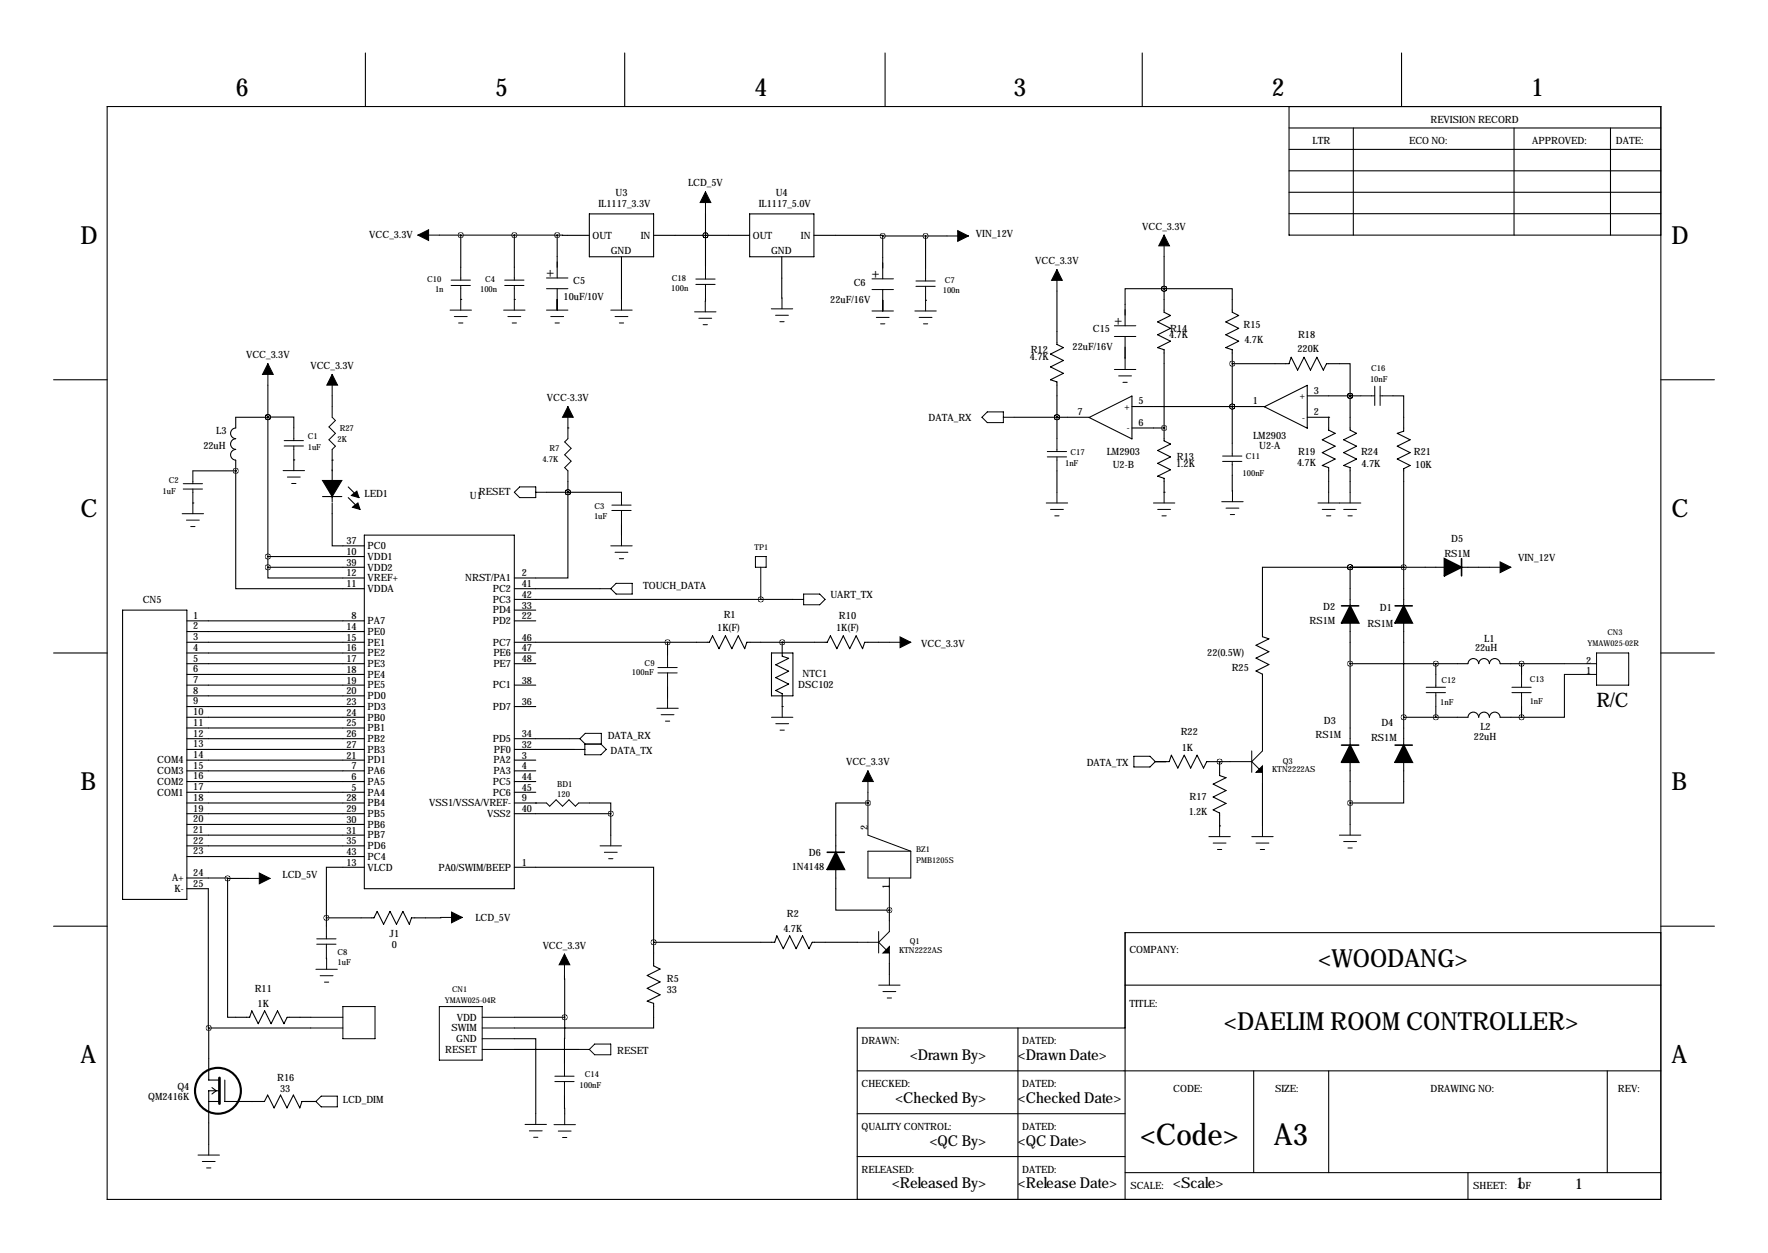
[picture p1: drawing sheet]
<svg xmlns="http://www.w3.org/2000/svg" width="419mm" height="297mm" viewBox="0 0 419 297" stroke-linecap="round" stroke-linejoin="round" font-family="sans-serif">
<g fill="none" stroke="#000" stroke-width=".25">
<path d="M86.6 12.6v12.7M148.1 12.6v12.7M209.8 12.6v12.7M270.8 12.6v12.7M332.2 12.6v12.7M25.4 25.3h368.3v259h-368.3zM305.6 30.3h88.1M305.6 35.4h88.1M305.6 25.3v30.4h88.1M320.8 30.3v25.4M358.9 30.3v25.4M381.8 30.3v25.4"/>
<path d="M104.1 55.7h28M109.2 55.7v7.7M121.9 55.7v7.7M132.1 55.7l7.6 .1M132.1 55.7v10.2M139.7 50.7h15.2v10.2h-15.2zM154.9 55.8h22.8M167.2 55.8h.1M167.2 50.6v12.5M177.7 50.7h15.2v10.2h-15.2zM192.9 55.8h16.3v.1M209.2 55.9v10.2"/>
<path d="M209.2 55.9h15.3M219.4 55.9v7.7M305.6 40.5h88.1M305.6 45.6h88.1M305.6 50.7h88.1M109.2 71h.1M121.9 71h.1M132.1 68.4v5.1M147.3 60.9v10.1M167.2 70.7v.7M185.3 60.9l.1 9.8M209.2 68.6v5.1"/>
<path d="M219.4 71.2h.1M250.5 69v12.6l1.6 .8-3.1 1.5 3.1 1.6-3.1 1.5 3.1 1.5-3.1 1.5 1.5 .5v13.5M266.7 79.8v5.3M275.9 68.4h16.2v5.6l1.5 .8-3 1.5 3 1.5-3 1.6 3 1.5-3 1.5 1.5 .5v22.2M275.9 68.4h.1M275.9 68.4h-9.2v8.8M275.9 60.8v13.2l1.6 .8-3.1 1.5 3.1 1.5-3.1 1.6 3.1 1.5-3.1 1.5 1.5 .5v21.6l1.6 .8-3.1 1.5 3.1 1.5-3.1 1.5 3.1 1.6-3.1 1.5 1.5 .5v3.3M12.7 90h12.7M63.5 98.9h-7.6v2.6a1.27 1.27 0 0 0-1.2 1.2 1.27 1.27 0 0 0 1.2 1.3 1.27 1.27 0 0 0-1.2 1.3 1.27 1.27 0 0 0 1.2 1.2 1.27 1.27 0 0 0-1.2 1.3 1.27 1.27 0 0 0 1.2 1.3v2.5M63.5 98.9h6.1v2.5M63.5 91.3v43.2M78.7 93.8v2.6"/>
<path d="M240.4 98.9h17.8M250.5 98.9h.1M258.2 99l10.1-5.1v10.1zM268.3 96.4h31.4M292.1 86.2h13.5l.5-1.5 1.5 3 1.5-3 1.5 3 1.6-3 1.5 3 .8-1.5h5.5v7.6M292.1 86.2h.1M292.1 96.4h.1M299.7 96.4l10.2-5.1v10.2zM309.9 98.9h5.1M309.9 93.8h12.7M315 98.9h.1M315 98.9v3.1l1.5 .7-3.1 1.6 3.1 1.5-3.1 1.5 3.1 1.5-3.1 1.5 1.6 .6v5.8"/>
<path d="M320 93.8h.1M320 93.8v8.2l1.6 .7-3.1 1.6 3.1 1.5-3.1 1.5 3.1 1.5-3.1 1.5 1.5 .6v5.8M330.2 93.8h2.5v8.4l-1.5 .5 3.1 1.6-3.1 1.5 3.1 1.5-3.1 1.5 3.1 1.5-1.6 .8v23.4h-12.7M393.7 90h12.7M45.7 119.2h.1M45.7 111.6h10.2M55.9 111.6v28h30.5M55.9 111.6h.1M69.6 109h.1M76.5 117.7h4.5M78.7 119.2v10.2h7.7M78.7 109.1h.1"/>
<path d="M78.7 109.1v9.9M82.5 115.4l2.6 2.6M82.5 118l2.6 2.5M129.5 116.7h17.8M134.6 101.5h.1M134.6 116.7h.1M134.6 116.7v20.3h-12.7M134.6 114.2v2.5M250.5 111.6v5.1M268.3 101.5h7.6M275.9 116.7h.1M275.9 101.5h.1"/>
<path d="M292.1 112.7l.1 3.7M63.5 134.5v2.5h22.9M63.5 131.9h22.9M63.5 134.5h22.9M86.4 126.9h35.5v83.8h-35.5zM121.9 139.6h20.3M147.3 124.3v2.6M320 134.5h.1M320 134.5h-20.7v16.4l1.5 .5-3.1 1.6 3.1 1.5-3.1 1.5 3.1 1.5-3.1 1.6 1.6 .7v15.7M320 134.5h22.4M320 134.5v9.1M332.7 134.5v9.1"/>
<path d="M346.5 134.5h6.6M12.7 154.8h12.7M29.1 144.6h15.2v68.6h-15.2zM44.3 154.8h42.1M44.3 147.2h42.1M44.3 149.7h42.1M44.3 152.3h42.1M44.3 157.3h42.1M44.3 159.9h42.1M121.9 154.8h5.1M121.9 147.2h5.1M121.9 152.3h46.2l.8-1.6 1.5 3.1 1.6-3.1 1.5 3.1 1.5-3.1 1.5 3.1 .5-1.5h19.1l.7-1.6 1.6 3.1 1.5-3.1 1.5 3.1 1.5-3.1 1.6 3.1 .5-1.5h5.8"/>
<path d="M121.9 157.3h5.1M121.9 142.1h66.1M121.9 144.6h5.1M158.2 152.3v2.9M180.3 142.1h.1M182.9 154.8h5.1v10.2h-5.1zM185.4 152.3h.1M185.4 152.3v3.3l1.5 .5-3 1.5 3 1.5-3 1.5 3 1.6-3 1.5 1.5 .8v3M320 157.3h28a1.27 1.27 0 0 1 1.3-1.2 1.27 1.27 0 0 1 1.2 1.2 1.27 1.27 0 0 1 1.3-1.2 1.27 1.27 0 0 1 1.3 1.2 1.27 1.27 0 0 1 1.2-1.2 1.27 1.27 0 0 1 1.3 1.2h15.2M320 147.7v28.9M332.7 147.7v28.9M340.4 157.3v2.6"/>
<path d="M360.7 157.3v2.6M370.8 159.9v10.1h-10.1M393.7 154.8h12.7M44.3 162.4h42.1M44.3 165h42.1M44.3 167.5h42.1M44.3 170h42.1M44.3 175.1h42.1M44.3 177.7h42.1M44.3 172.6h42.1M121.9 162.4h5.1M121.9 167.5h5.1"/>
<path d="M121.9 175.1h13M121.9 177.7h14.2M158.2 162.8v2.6M185.4 167.5h.1M332.7 170h15.3a1.27 1.27 0 0 1 1.3-1.2 1.27 1.27 0 0 1 1.2 1.2 1.27 1.27 0 0 1 1.3-1.2 1.27 1.27 0 0 1 1.3 1.2 1.27 1.27 0 0 1 1.2-1.2 1.27 1.27 0 0 1 1.3 1.2h5.1M340.4 167.5v2.5M360.7 167.5v2.5M44.3 180.2h42.1M44.3 182.7h42.1M44.3 187.8h42.1M44.3 185.3h42.1M44.3 190.4h42.1"/>
<path d="M44.3 192.9h42.1M44.3 198h42.1M44.3 195.4h42.1M121.9 180.2h5.1M121.9 182.7h5.1M121.9 187.8h5.1M121.9 185.3h5.1M121.9 190.4h5.1M121.9 192.9h22.9M127 190.4h.1M139.7 190.4h5.1v2.5M144.8 192.9v5.1"/>
<path d="M205.7 190.4h.1M205.7 190.4h-7.6v11.6M205.7 187.8v2.6M273.9 180.6h3.3l.5-1.6 1.5 3.1 1.5-3.1 1.5 3.1 1.6-3.1 1.5 3.1 .8-1.5h5.5M289.1 195.8h.1M289.1 180.6h.1M289.1 180.6v3.3l1.5 .5-3 1.5 3 1.5-3 1.5 3 1.6-3 1.5 1.5 .7v3.1M299.3 185.6v10.2M320 180.7v14.7M332.7 180.7v9.7h-12.7M12.7 219.6h12.7M44.3 208.1l9.6 .1"/>
<path d="M44.3 210.7h5.1l.1 33M44.3 203.1h42.1M44.3 200.5h42.1M53.9 208.2v33h5.3l.5-1.6 1.5 3.1 1.5-3.1 1.6 3.1 1.5-3.1 1.5 3.1 .8-1.5h5.6M53.9 208.2h5M77.4 217.6v1.9M86.4 205.6h-9v12M104.5 217.5l-7 .1-.5 1.5-1.5-3-1.5 3-1.5-3-1.6 3-1.5-3-.8 1.5h-11.2M121.9 205.6h33v17.8M198.1 206.1v9.7h12.7M210.8 215.8h.1M210.8 215.8v2.5"/>
<path d="M393.7 219.6h12.7M77.4 227.1v.1M133.8 231.3l.1 9.9M154.9 223.4v5.6l1.6 .7-3.1 1.6 3.1 1.5-3.1 1.5 3.1 1.5-3.1 1.5 1.5 .6v5.8h-33M154.9 223.4h28.7l.5-1.5 1.6 3 1.5-3 1.5 3 1.5-3 1.6 3 .7-1.5h10.7M210.8 228.5v2.5M266.7 233.5h127M393.7 221.1h-127v63.2M49.5 253.5h.1M49.5 243.7v12.3h2.5M49.5 243.7h24.2M50.2 257.8l1.1 .8-1.1 .7"/>
<path d="M52 258.6h-2.5v12.7M53.3 256v5.1h9.4l.7-1.5 1.6 3 1.5-3 1.5 3 1.5-3 1.6 3 .5-1.5h3.3M121.9 246.2h5.1v17.8M121.9 241.2h12M121.9 248.8h15.3M133.8 259.7l.1 4.4M133.9 241.2l-.1 10.9M203.2 253.9h190.5M241.3 243.7v40.6M266.7 243.7h-63.5v40.6M297.2 253.9v24.1M315 253.9v24.1"/>
<path d="M381 253.9v24.1M49.5 261.1h2.5M59.6 261.1h.1M203.2 264h63.5M203.2 274.2h63.5M266.7 278h127M348 278v6.3"/>
</g>
<g fill="none" stroke="#000" stroke-width=".24">
<path d="M99.1 55.7h5M167.2 45.5v5.1M224.5 55.9h5.1M275.9 55.7v5.1M106.7 73.5h5.1M106.9 67.7h4.6M106.9 66.4h4.6M107.7 75h3M108.7 76.6h1M109.2 63.4v3M109.2 67.7v5.8M119.4 73.5h5.1"/>
<path d="M119.6 67.7h4.6M119.6 66.4h4.6M120.4 75h3M121.4 76.6h1M121.9 63.4v3M121.9 67.7v5.8M129.5 65.9h5.1M129.5 68.4h5.1M129.5 73.5h5.1M130.6 75h3M131.6 76.6h1M132.1 71v2.5"/>
<path d="M144.8 73.5h5.1M145.8 75h3M146.8 76.6h1M147.3 71v2.5M164.6 73.9h5.1M164.9 67.4h4.6M164.9 66.2h4.6M165.7 75.4h3M166.7 77h1M167.2 71.4v2.5M167.2 63.1v3.1M167.2 67.4v3.3"/>
<path d="M182.8 73.2h5.1M183.8 74.7h3.1M184.9 76.3h1M185.4 70.7v2.5M206.7 66.1h5.1M206.7 68.6h5.1M206.7 73.7h5.1M207.7 75.2h3.1M208.7 76.8h1.1M209.2 71.2v2.5M216.9 73.7h5M217.1 67.9h4.6"/>
<path d="M217.1 66.6h4.6M217.9 75.2h3M218.9 76.8h1M219.4 63.6v3M219.4 67.9v5.8M250.5 63.9v5.1M264.2 77.2h5M264.2 79.8h5M63.5 86.2v5.1M78.7 96.4v2.5l.8 .8-1.5 1.5 1.5 1.5-1.5 1.6 1.5 1.5-.8 .7v2.6M78.7 88.8v5M134.6 96.4v7.6l-.7 .8 1.5 1.5-1.5 1.5 1.5 1.5-1.5 1.6 .7 .7v2.6"/>
<path d="M232.8 98.9l1.2-1.3h3.8v2.6h-3.8zM237.8 98.9h2.6M264.2 87.6h5M265.2 89.1h3M266.2 90.6h1M266.7 85.1v2.5M322.6 93.8h3.3M325.9 91.6v4.5M327.2 93.8h3M327.2 91.6v4.5M43.4 115.9h4.6M43.4 114.7h4.6"/>
<path d="M45.7 111.6v3.1M45.7 115.9v5.9M67.1 111.6h5.1M67.4 105.7h4.5M67.4 104.5h4.5M68.1 113.1h3.1M69.1 114.6h1.1M69.6 101.4v3.1M69.6 105.7v5.9M121.9 116.7l1.3-1.3h3.8v2.6h-3.8zM127 116.7h2.5M145 119.7h4.6"/>
<path d="M147.3 116.7v3M248 119.2h5.1M248.3 108.3h4.5M248.3 107h4.5M250.5 104v3M250.5 108.3v3.3M250.5 116.7v2.5M273.4 119.2h5.1M275.9 116.7v2.5M289.6 118.9h5.1M289.8 109.4h4.6M289.8 108.1h4.6"/>
<path d="M292.1 105.1v3M292.1 109.4v3.3M292.2 116.4v2.5M312.4 119.2h10.2M315 116.7v2.5M320 116.7v2.5M43.2 121.8h5.1M44.2 123.3h3M45.2 124.8h1M142.2 139.6h2.6M144.8 129.4h5.1M145 121h4.6"/>
<path d="M145.8 130.9h3M146 138.3h3.9v2.5h-3.9l-1.2-1.2zM146.8 132.4h1M147.3 121v3.3M147.3 126.9v2.5M179.1 131.9h2.5v2.6h-2.5zM180.3 134.5v7.6M249 120.8h3.1M250 122.3h1.1M274.4 120.8h3.1M275.4 122.3h1.1M290.6 120.5h3.1"/>
<path d="M291.6 122h1.1M313.4 120.8h3.1M314.5 122.3h1M318.5 120.8h3.1M319.5 122.3h1M353.1 134.5h5M156 159.5h4.5M156 158.3h4.5M158.2 155.2v3.1M158.2 159.5v3.3M188 142.1h2.5M190.5 140.8h3.8l1.3 1.3-1.3 1.3h-3.8z"/>
<path d="M210.8 152.3h5.1M340.4 159.9v3M360.7 159.9v3M370.8 159.9h7.7M370.8 157.3h7.7M378.5 154.8h7.6v7.6h-7.6zM134.9 175.1h2.6M136.1 177.7h2.5M137.5 175.1l1.2-1.3h3.8v2.6h-3.9v2.5h3.8l1.3-1.2-1.3-1.3M137.5 175.1l1.2 1.3M155.7 167.9h5.1M156.7 169.4h3.1"/>
<path d="M157.7 171h1M158.2 165.4v2.5M182.9 170h5.1M183.9 171.6h3M184.9 173.1h1M185.4 167.5v2.5M268.8 179.3h3.8l1.3 1.3-1.3 1.2h-3.8zM296.7 178v5.1M299.3 175.5v2.5l-2.6 2.6M338.1 164.2h4.5M338.1 162.9h4.5M340.4 164.2v3.3"/>
<path d="M358.4 164.2h4.6M358.4 162.9h4.6M360.7 164.2v3.3M127 190.4h2.5l.8 .7 1.5-1.5 1.5 1.5 1.6-1.5 1.5 1.5 .8-.7h2.5M144.8 198v2.5M205.7 182.7v5.1M205.7 190.4v7.6l10.2 3.8M273.9 180.6h2.5M286.6 198.3h5M287.6 199.9h3M289.1 195.8v2.5M291.6 180.6h5.1"/>
<path d="M296.7 180.6l1.8 1.7M296.7 198.3h5.1M297.7 199.9h3.1M299.3 183.1v2.5M299.3 195.8v2.5M317.5 198h5.1M318.5 199.5h3.1M320 195.4v2.6M58.9 208.2h5.1M77.4 219.5v3.1M104.5 217.5h5.1M142.2 200.5h5.1"/>
<path d="M143.3 202h3M144.3 203.6h1M205.7 201.8h10.2v6.3h-10.2zM210.8 208.1v7.7M210.8 218.3v2.5l-2.5 2.6M288.6 201.4h1M298.8 201.4h1M319.5 201h1M74.9 229.8h5.1M75.1 223.8h4.6M75.1 222.6h4.6M75.9 231.3h3"/>
<path d="M76.9 232.8h1M77.4 223.8v3.3M77.4 227.2v2.6M81.3 238.6h7.6v7.6h-7.6zM104.1 238.6h10.2v12.7h-10.2zM133.8 226.2v5.1M203.2 223.4h5.1M208.3 223.4l1.8 1.8M208.3 220.8v5.1M208.3 233.5h5.1M209.3 235.1h3M210.3 236.6h1"/>
<path d="M210.8 225.9v2.6M210.8 231v2.5M73.7 243.7h7.6M73.7 241.2h7.6M114.3 246.2h7.6M114.3 243.7h7.6M114.3 241.2h7.6M114.3 248.8h7.6M131.5 256.4h4.6M131.5 255.1h4.6M133.8 252.1v3M133.8 256.4v3.3"/>
<path d="M137.2 248.8h2.5M139.7 248.8l1.3-1.3h3.8v2.5h-3.8zM46.9 273.8h5.1M48 275.3h3M49 276.9h1M49.5 271.3v2.5M72.3 261.1h2.6M74.9 261.1l1.2-1.2h3.9v2.5h-3.9zM124.5 266.6h5M125.5 268.1h3M126.5 269.6h1M127 264v2.6"/>
<path d="M131.3 266.6h5.1M132.3 268.1h3.1M133.3 269.7h1.1M133.9 264.1v2.5"/>
</g>
<path d="M76.5 113.9h2.2v3.8zM78.7 113.9h2.3l-2.3 3.8zM83.3 117.5l1.3-1.1 .5 1.6zM83.6 120.3l1.2-1.1 .5 1.6z" fill="#000" stroke="#000" stroke-width=".25"/>
<g fill="#000" stroke="#000" stroke-width=".24">
<path d="M99.1 55.7l2.5-1.2v2.5zM167.2 45.5l1.3 2.5h-2.5zM227 54.7l2.6 1.2-2.6 1.3zM275.9 55.7l1.3 2.6h-2.5zM250.5 63.9l1.3 2.6h-2.5zM63.5 86.2l1.3 2.6h-2.6zM78.7 88.8l1.3 2.5h-2.5zM134.6 96.4l1.3 2.5h-2.6zM355.6 133.2l2.5 1.3-2.5 1.2zM213.4 151l2.5 1.3-2.5 1.2zM205.7 182.7l1.3 2.6h-2.5zM298.5 182.3l.8-.7v1.5h-1.6z"/>
<path d="M61.5 207l2.5 1.2-2.5 1.3zM107 216.2l2.6 1.3-2.6 1.3zM133.8 226.2l1.3 2.5h-2.6zM210.8 224.4v1.5h-1.5z"/>
</g>
<path d="M342.4 132.4l4.1 2.1-4.1 2zM320 143.6l2.1 4.1h-4.1zM332.7 143.6l2.1 4.1h-4.1zM320 176.6l2.1 4.1h-4.1zM332.7 176.6l2.1 4.1h-4.1zM198.1 202l2.1 4.1h-4.1z" fill="#000" stroke="#000" stroke-width=".38"/>
<path d="M346.5 132.4v4.1M318 143.6h4.1M330.7 143.6h4.1M318 176.6h4.1M330.7 176.6h4.1M196.1 202h4.1" fill="none" stroke="#000" stroke-width=".38"/>
<circle cx="51.7" cy="258.6" r="5.4" fill="none" stroke="#000" stroke-width=".51"/>
<path d="M52 255.5v6.1" fill="none" stroke="#000" stroke-width=".63"/>
<path d="M109.2 55.7a.05 .05 0 0 0 .1 0 .05 .05 0 0 0-.1 0zM320 93.8a.05 .05 0 0 0 .1 0 .05 .05 0 0 0-.1 0zM320 93.8a.05 .05 0 0 0 .1 0 .05 .05 0 0 0-.1 0zM275.9 101.5a.05 .05 0 0 0 .1 0 .05 .05 0 0 0-.1 0zM250.5 98.9a.05 .05 0 0 0 .1 0 .05 .05 0 0 0-.1 0zM134.6 116.7a.05 .05 0 0 0 .1 0 .05 .05 0 0 0-.1 0zM250.5 98.9a.05 .05 0 0 0 .1 0 .05 .05 0 0 0-.1 0zM121.9 55.7a.05 .05 0 0 0 .1 0 .05 .05 0 0 0-.1 0zM132 55.7a.05 .05 0 0 0 .1 0 .05 .05 0 0 0-.1 0zM332.7 170a.05 .05 0 0 0 .1 0 .05 .05 0 0 0-.1 0zM340.3 157.3a.05 .05 0 0 0 .1 0 .05 .05 0 0 0-.1 0zM340.3 170a.05 .05 0 0 0 .1 0 .05 .05 0 0 0-.1 0zM360.6 157.3a.05 .05 0 0 0 .1 0 .05 .05 0 0 0-.1 0zM360.6 170a.05 .05 0 0 0 .1 0 .05 .05 0 0 0-.1 0zM332.7 134.5a.05 .05 0 0 0 .1 0 .05 .05 0 0 0-.1 0zM320 134.5a.05 .05 0 0 0 .1 0 .05 .05 0 0 0-.1 0zM320 157.3a.05 .05 0 0 0 .1 0 .05 .05 0 0 0-.1 0zM320 190.4a.05 .05 0 0 0 .1 0 .05 .05 0 0 0-.1 0zM320 134.5a.05 .05 0 0 0 .1 0 .05 .05 0 0 0-.1 0zM275.9 68.4a.05 .05 0 0 0 .1 0 .05 .05 0 0 0-.1 0zM144.7 192.9a.05 .05 0 0 0 .1 0 .05 .05 0 0 0-.1 0zM134.6 116.7a.05 .05 0 0 0 .1 0 .05 .05 0 0 0-.1 0zM158.2 152.3a.05 .05 0 0 0 .1 0 .05 .05 0 0 0-.1 0zM185.4 152.3a.05 .05 0 0 0 .1 0 .05 .05 0 0 0-.1 0zM275.9 68.4a.05 .05 0 0 0 .1 0 .05 .05 0 0 0-.1 0zM53.9 208.2a.05 .05 0 0 0 .1 0 .05 .05 0 0 0-.1 0zM219.4 55.9a.05 .05 0 0 0 .1 0 .05 .05 0 0 0-.1 0zM209.2 55.9a.05 .05 0 0 0 .1 0 .05 .05 0 0 0-.1 0zM167.2 55.8a.05 .05 0 0 0 .1 0 .05 .05 0 0 0-.1 0zM167.2 55.8a.05 .05 0 0 0 .1 0 .05 .05 0 0 0-.1 0zM77.3 217.6a.05 .05 0 0 0 .1 0 .05 .05 0 0 0-.1 0zM205.7 190.4a.05 .05 0 0 0 .1 0 .05 .05 0 0 0-.1 0zM210.8 215.8a.05 .05 0 0 0 .1 0 .05 .05 0 0 0-.1 0zM133.8 241.2a.05 .05 0 0 0 .1 0 .05 .05 0 0 0-.1 0zM154.9 223.4a.05 .05 0 0 0 .1 0 .05 .05 0 0 0-.1 0zM180.3 142.1a.05 .05 0 0 0 .1 0 .05 .05 0 0 0-.1 0zM55.8 111.6a.05 .05 0 0 0 .1 0 .05 .05 0 0 0-.1 0zM49.4 243.7a.05 .05 0 0 0 .1 0 .05 .05 0 0 0-.1 0z" fill="#000" stroke="#000" stroke-width="1.3"/>
<g font-size="7.1">
<text x="270.3" y="271.5">&lt;Code&gt;</text>
<text x="302" y="271.5">A3</text>
</g>
<g font-size="5.9">
<text x="55.9" y="22.7">6</text>
<text x="117.3" y="22.7">5</text>
<text x="178.8" y="22.7">4</text>
<text x="240.3" y="22.7">3</text>
<text x="301.5" y="22.7">2</text>
<text x="363" y="22.7">1</text>
<text x="19" y="57.8">D</text>
<text x="396.2" y="57.8">D</text>
<text x="19" y="122.5">C</text>
<text x="396.2" y="122.5">C</text>
<text x="19" y="187.3">B</text>
<text x="396.2" y="187.3">B</text>
<text x="312.5" y="229.2">&lt;WOODANG&gt;</text>
<text x="290.2" y="244.3">&lt;DAELIM ROOM CONTROLLER&gt;</text>
<text x="19" y="252.1">A</text>
<text x="396.2" y="252.1">A</text>
</g>
<text font-size="4.7" x="378.5" y="167.5">R/C</text>
<g font-size="3.6">
<text x="129.5" y="65.6">+</text>
<text x="206.7" y="65.8">+</text>
<text x="264.2" y="77">+</text>
<text x="215.7" y="251.2">&lt;Drawn By&gt;</text>
<text x="241.3" y="251.2">&lt;Drawn Date&gt;</text>
<text x="212.3" y="261.4">&lt;Checked By&gt;</text>
<text x="241.3" y="261.4">&lt;Checked Date&gt;</text>
<text x="220.4" y="271.6">&lt;QC By&gt;</text>
<text x="241.3" y="271.6">&lt;QC Date&gt;</text>
<text x="211.5" y="281.7">&lt;Released By&gt;</text>
<text x="241.3" y="281.7">&lt;Release Date&gt;</text>
<text x="278.1" y="281.7">&lt;Scale&gt;</text>
<text x="359.4" y="281.7">1</text>
<text x="373.4" y="281.8">1</text>
</g>
<g font-size="2.4">
<text x="339.1" y="29.1">REVISION RECORD</text>
<text x="311.1" y="34.1">LTR</text>
<text x="334" y="34.1">ECO NO:</text>
<text x="363.2" y="34.1">APPROVED:</text>
<text x="383" y="34.1">DATE:</text>
<text x="145.9" y="46.4">U3</text>
<text x="163.1" y="44.2">LCD_5V</text>
<text x="183.9" y="46.4">U4</text>
<text x="141.8" y="49.1">IL1117_3.3V</text>
<text x="179.8" y="49.1">IL1117_5.0V</text>
<text x="87.5" y="56.5">VCC_3.3V</text>
<text x="140.5" y="56.6">OUT</text>
<text x="151.9" y="56.6">IN</text>
<text x="178.5" y="56.6">OUT</text>
<text x="189.9" y="56.6">IN</text>
<text x="231.3" y="56.2">VIN_12V</text>
<text x="270.8" y="54.5">VCC_3.3V</text>
<text x="144.8" y="60.1">GND</text>
<text x="182.8" y="60.1">GND</text>
<text x="245.4" y="62.6">VCC_3.3V</text>
<text x="133.6" y="71">10uF/10V</text>
<text x="135.9" y="67.4">C5</text>
<text x="196.8" y="71.7">22uF/16V</text>
<text x="202.4" y="67.9">C6</text>
<text x="294.8" y="77.7">R15</text>
<text x="244.3" y="83.7">R12</text>
<text x="254.3" y="82.9">22uF/16V</text>
<text x="259.1" y="78.6">C15</text>
<text x="277.2" y="80.2">4.7K</text>
<text x="277.4" y="78.6">R14</text>
<text x="295" y="81.3">4.7K</text>
<text x="307.6" y="83.5">220K</text>
<text x="307.7" y="80.2">R18</text>
<text x="58.3" y="84.9">VCC_3.3V</text>
<text x="73.6" y="87.5">VCC_3.3V</text>
<text x="244.1" y="85.3">4.7K</text>
<text x="129.7" y="95.1">VCC-3.3V</text>
<text x="269.8" y="95.9">5</text>
<text x="297" y="95.9">1</text>
<text x="308.1" y="94.6">+</text>
<text x="311.4" y="93.3">3</text>
<text x="220.1" y="99.7">DATA_RX</text>
<text x="255.4" y="98.4">7</text>
<text x="266.6" y="97.1">+</text>
<text x="269.8" y="101">6</text>
<text x="308.7" y="99.7">-</text>
<text x="311.4" y="98.4">2</text>
<text x="48.2" y="106.4">22uH</text>
<text x="51.3" y="102.8">L3</text>
<text x="262.4" y="107.8">LM2903</text>
<text x="267.1" y="102.3">-</text>
<text x="297" y="104">LM2903</text>
<text x="298.5" y="106.3">U2-A</text>
<text x="307.7" y="107.9">R19</text>
<text x="322.6" y="108">R24</text>
<text x="335.2" y="107.8">R21</text>
<text x="263.8" y="110.9">U2-B</text>
<text x="278.8" y="110.7">1.2K</text>
<text x="279" y="109.1">R13</text>
<text x="307.5" y="110.5">4.7K</text>
<text x="322.8" y="110.8">4.7K</text>
<text x="335.5" y="111.1">10K</text>
<text x="86.4" y="117.9">LED1</text>
<text x="111.4" y="118.3">U1</text>
<text x="113.5" y="117.5">RESET</text>
<text x="82.1" y="131.6">10</text>
<text x="82.1" y="129">37</text>
<text x="87.1" y="130.2">PC0</text>
<text x="342.4" y="131.9">RS1M</text>
<text x="344" y="128.4">D5</text>
<text x="82.1" y="136.7">12</text>
<text x="82.1" y="134.1">39</text>
<text x="87.1" y="132.7">VDD1</text>
<text x="87.1" y="137.8">VREF+</text>
<text x="87.1" y="135.3">VDD2</text>
<text x="110.3" y="137.8">NRST/PA1</text>
<text x="123.7" y="136.7">2</text>
<text x="359.9" y="133">VIN_12V</text>
<text x="33.8" y="142.9">CN5</text>
<text x="82.1" y="139.2">11</text>
<text x="87.1" y="140.3">VDDA</text>
<text x="116.8" y="142.9">PC3</text>
<text x="116.8" y="140.3">PC2</text>
<text x="123.7" y="141.7">42</text>
<text x="123.7" y="139.2">41</text>
<text x="152.4" y="139.6">TOUCH_DATA</text>
<text x="196.8" y="141.8">UART_TX</text>
<text x="45.8" y="146.7">1</text>
<text x="45.8" y="149.2">2</text>
<text x="82.1" y="149.4">14</text>
<text x="83.4" y="146.8">8</text>
<text x="87.1" y="148">PA7</text>
<text x="116.8" y="148">PD2</text>
<text x="116.8" y="145.4">PD4</text>
<text x="123.7" y="146.8">22</text>
<text x="123.7" y="144.3">33</text>
<text x="170" y="149.5">1K(F)</text>
<text x="171.5" y="146.4">R1</text>
<text x="198.2" y="149.5">1K(F)</text>
<text x="198.9" y="146.7">R10</text>
<text x="310.4" y="147.9">RS1M</text>
<text x="313.7" y="144.5">D2</text>
<text x="324.2" y="148.6">RS1M</text>
<text x="327.1" y="144.9">D1</text>
<text x="45.8" y="151.8">3</text>
<text x="45.8" y="154.3">4</text>
<text x="82.1" y="151.9">15</text>
<text x="82.1" y="154.4">16</text>
<text x="87.1" y="150.5">PE0</text>
<text x="87.1" y="153">PE1</text>
<text x="87.1" y="155.6">PE2</text>
<text x="116.8" y="153">PC7</text>
<text x="116.9" y="155.6">PE6</text>
<text x="123.7" y="154.4">47</text>
<text x="123.7" y="151.9">46</text>
<text x="218.4" y="153.3">VCC_3.3V</text>
<text x="286.2" y="155.6">22(0.5W)</text>
<text x="349.6" y="154.3">22uH</text>
<text x="351.8" y="152.3">L1</text>
<text x="45.8" y="156.8">5</text>
<text x="45.8" y="159.4">6</text>
<text x="45.8" y="161.9">7</text>
<text x="82.1" y="157">17</text>
<text x="82.1" y="159.5">18</text>
<text x="87.1" y="158.1">PE3</text>
<text x="87.1" y="160.7">PE4</text>
<text x="116.9" y="158.1">PE7</text>
<text x="123.7" y="157">48</text>
<text x="190.2" y="160.4">NTC1</text>
<text x="292" y="159">R25</text>
<text x="376" y="159.9">1</text>
<text x="376" y="157.3">2</text>
<text x="45.8" y="164.5">8</text>
<text x="45.8" y="167">9</text>
<text x="82.1" y="162.1">19</text>
<text x="82.1" y="164.6">20</text>
<text x="82.1" y="167.1">23</text>
<text x="87.1" y="163.2">PE5</text>
<text x="87.1" y="165.7">PD0</text>
<text x="116.8" y="163.2">PC1</text>
<text x="123.7" y="162.1">38</text>
<text x="123.7" y="167.1">36</text>
<text x="189.2" y="163">DSC102</text>
<text x="45.8" y="169.5">10</text>
<text x="45.8" y="172.1">11</text>
<text x="82.1" y="169.7">24</text>
<text x="82.1" y="172.2">25</text>
<text x="87.1" y="168.3">PD3</text>
<text x="87.1" y="170.8">PB0</text>
<text x="87.1" y="173.4">PB1</text>
<text x="116.8" y="168.3">PD7</text>
<text x="313.8" y="171.6">D3</text>
<text x="327.5" y="172.2">D4</text>
<text x="350.9" y="173.1">L2</text>
<text x="45.8" y="174.6">12</text>
<text x="45.8" y="177.2">13</text>
<text x="45.8" y="179.7">14</text>
<text x="82.1" y="179.8">21</text>
<text x="82.1" y="177.3">27</text>
<text x="82.1" y="174.8">26</text>
<text x="87.1" y="178.4">PB3</text>
<text x="87.1" y="175.9">PB2</text>
<text x="116.8" y="175.9">PD5</text>
<text x="117.1" y="178.4">PF0</text>
<text x="123.7" y="179.8">3</text>
<text x="123.7" y="174.8">34</text>
<text x="123.7" y="177.3">32</text>
<text x="144.1" y="175.1">DATA_RX</text>
<text x="144.7" y="178.8">DATA_TX</text>
<text x="279.9" y="174.2">R22</text>
<text x="280.1" y="178">1K</text>
<text x="311.9" y="175">RS1M</text>
<text x="325" y="175.8">RS1M</text>
<text x="349.4" y="175.4">22uH</text>
<text x="37.3" y="181">COM4</text>
<text x="37.3" y="183.5">COM3</text>
<text x="45.8" y="182.2">15</text>
<text x="45.8" y="184.8">16</text>
<text x="83.4" y="184.9">6</text>
<text x="83.4" y="182.4">7</text>
<text x="87.1" y="183.5">PA6</text>
<text x="87.1" y="181">PD1</text>
<text x="116.9" y="181">PA2</text>
<text x="116.9" y="183.5">PA3</text>
<text x="123.7" y="182.4">4</text>
<text x="123.7" y="184.9">44</text>
<text x="200.6" y="181.5">VCC_3.3V</text>
<text x="257.6" y="181.6">DATA_TX</text>
<text x="37.3" y="186.1">COM2</text>
<text x="37.3" y="188.6">COM1</text>
<text x="45.8" y="187.3">17</text>
<text x="45.8" y="189.9">18</text>
<text x="82.1" y="190">28</text>
<text x="83.4" y="187.5">5</text>
<text x="87.1" y="188.6">PA4</text>
<text x="87.1" y="186.1">PA5</text>
<text x="87.1" y="191.1">PB4</text>
<text x="101.7" y="191.1">VSS1/VSSA/VREF-</text>
<text x="116.8" y="188.6">PC6</text>
<text x="116.8" y="186.1">PC5</text>
<text x="123.7" y="190">9</text>
<text x="123.7" y="187.5">45</text>
<text x="282" y="189.8">R17</text>
<text x="45.8" y="192.4">19</text>
<text x="45.8" y="194.9">20</text>
<text x="45.8" y="197.5">21</text>
<text x="82.1" y="197.6">31</text>
<text x="82.1" y="195.1">30</text>
<text x="82.1" y="192.5">29</text>
<text x="87.1" y="196.2">PB6</text>
<text x="87.1" y="193.7">PB5</text>
<text x="115.5" y="193.7">VSS2</text>
<text x="123.7" y="192.5">40</text>
<text x="205.7" y="196.7" transform="rotate(-90 205.7 196.7)">2</text>
<text x="281.8" y="193.3">1.2K</text>
<text x="45.8" y="200">22</text>
<text x="45.8" y="202.6">23</text>
<text x="82.1" y="202.7">43</text>
<text x="82.1" y="200.2">35</text>
<text x="87.1" y="203.8">PC4</text>
<text x="87.1" y="201.3">PD6</text>
<text x="87.1" y="198.8">PB7</text>
<text x="191.8" y="203">D6</text>
<text x="40.8" y="208.9">A+</text>
<text x="45.8" y="207.6">24</text>
<text x="67" y="208.1">LCD_5V</text>
<text x="82.1" y="205.2">13</text>
<text x="87.1" y="206.4">VLCD</text>
<text x="103.9" y="206.4">PA0/SWIM/BEEP</text>
<text x="123.7" y="205.2">1</text>
<text x="187.7" y="206.4">1N4148</text>
<text x="41.4" y="211.5">K-</text>
<text x="45.8" y="210.2">25</text>
<text x="210.8" y="210.6" transform="rotate(-90 210.8 210.6)">1</text>
<text x="112.7" y="218.3">LCD_5V</text>
<text x="185.7" y="220.8">4.7K</text>
<text x="186.5" y="217.3">R2</text>
<text x="92.3" y="222.1">J1</text>
<text x="92.9" y="224.7">0</text>
<text x="128.6" y="224.9">VCC_3.3V</text>
<text x="267.7" y="225.9">COMPANY:</text>
<text x="158.1" y="232.8">R5</text>
<text x="60.4" y="235.1">R11</text>
<text x="61.1" y="238.6">1K</text>
<text x="158" y="235.4">33</text>
<text x="267.7" y="238.6">TITLE:</text>
<text x="107.1" y="244.5">SWIM</text>
<text x="108.3" y="241.9">VDD</text>
<text x="105.6" y="249.6">RESET</text>
<text x="108.1" y="247">GND</text>
<text x="146.3" y="249.8">RESET</text>
<text x="204.2" y="247.5">DRAWN:</text>
<text x="242.3" y="247.5">DATED:</text>
<text x="65.7" y="256.3">R16</text>
<text x="204.2" y="257.7">CHECKED:</text>
<text x="242.3" y="257.7">DATED:</text>
<text x="35.1" y="260.7">QM2416K</text>
<text x="42.1" y="258.3">Q4</text>
<text x="66.4" y="258.8">33</text>
<text x="81.3" y="261.5">LCD_DIM</text>
<text x="278.1" y="258.9">CODE:</text>
<text x="302.3" y="258.9">SIZE:</text>
<text x="339.1" y="258.9">DRAWING NO:</text>
<text x="383.5" y="258.9">REV:</text>
<text x="204.2" y="267.8">QUALITY CONTROL:</text>
<text x="242.3" y="267.8">DATED:</text>
<text x="204.2" y="278">RELEASED:</text>
<text x="242.3" y="278">DATED:</text>
<text x="268" y="281.8">SCALE:</text>
<text x="349.2" y="281.8">SHEET:</text>
<text x="360" y="281.8">OF</text>
</g>
<g font-size="2">
<text x="101.3" y="67">C10</text>
<text x="103.1" y="69.2">1n</text>
<text x="113.8" y="69.2">100n</text>
<text x="115" y="67">C4</text>
<text x="159.1" y="69">100n</text>
<text x="159.3" y="66.7">C18</text>
<text x="223.5" y="69.4">100n</text>
<text x="224" y="67.2">C7</text>
<text x="325" y="88">C16</text>
<text x="324.8" y="90.6">10nF</text>
<text x="72.9" y="104">C1</text>
<text x="72.9" y="106.8">1uF</text>
<text x="80" y="104.9">2K</text>
<text x="80.5" y="102.2">R27</text>
<text x="130.2" y="106.8">R7</text>
<text x="253.8" y="107.9">C17</text>
<text x="128.6" y="109.6">4.7K</text>
<text x="252.5" y="110.4">1nF</text>
<text x="294.5" y="112.9">100nF</text>
<text x="295.3" y="108.9">C11</text>
<text x="38.5" y="117">1uF</text>
<text x="40" y="114.5">C2</text>
<text x="140.8" y="123">1uF</text>
<text x="140.9" y="120.6">C3</text>
<text x="149.8" y="160.1">100nF</text>
<text x="152.8" y="157.9">C9</text>
<text x="341.7" y="161.9">C12</text>
<text x="362.6" y="161.6">C13</text>
<text x="341.4" y="167">1nF</text>
<text x="362.6" y="166.8">1nF</text>
<text x="301.5" y="183.1">KTN2222AS</text>
<text x="304.1" y="181.1">Q3</text>
<text x="132.1" y="186.5">BD1</text>
<text x="132.1" y="188.8">120</text>
<text x="80" y="226.3">C8</text>
<text x="213.1" y="225.9">KTN2222AS</text>
<text x="215.6" y="223.9">Q1</text>
<text x="80" y="228.9">1uF</text>
<text x="137.4" y="258">100nF</text>
<text x="138.6" y="255.4">C14</text>
</g>
<g font-size="1.9">
<text x="178.9" y="130.4">TP1</text>
<text x="376.3" y="153.1">YMAW025-02R</text>
<text x="381.1" y="150.6">CN3</text>
<text x="217.2" y="202">BZ1</text>
<text x="217.2" y="204.6">PMB1205S</text>
<text x="105.4" y="237.9">YMAW025-04R</text>
<text x="107.2" y="235.1">CN1</text>
</g>
</svg>
